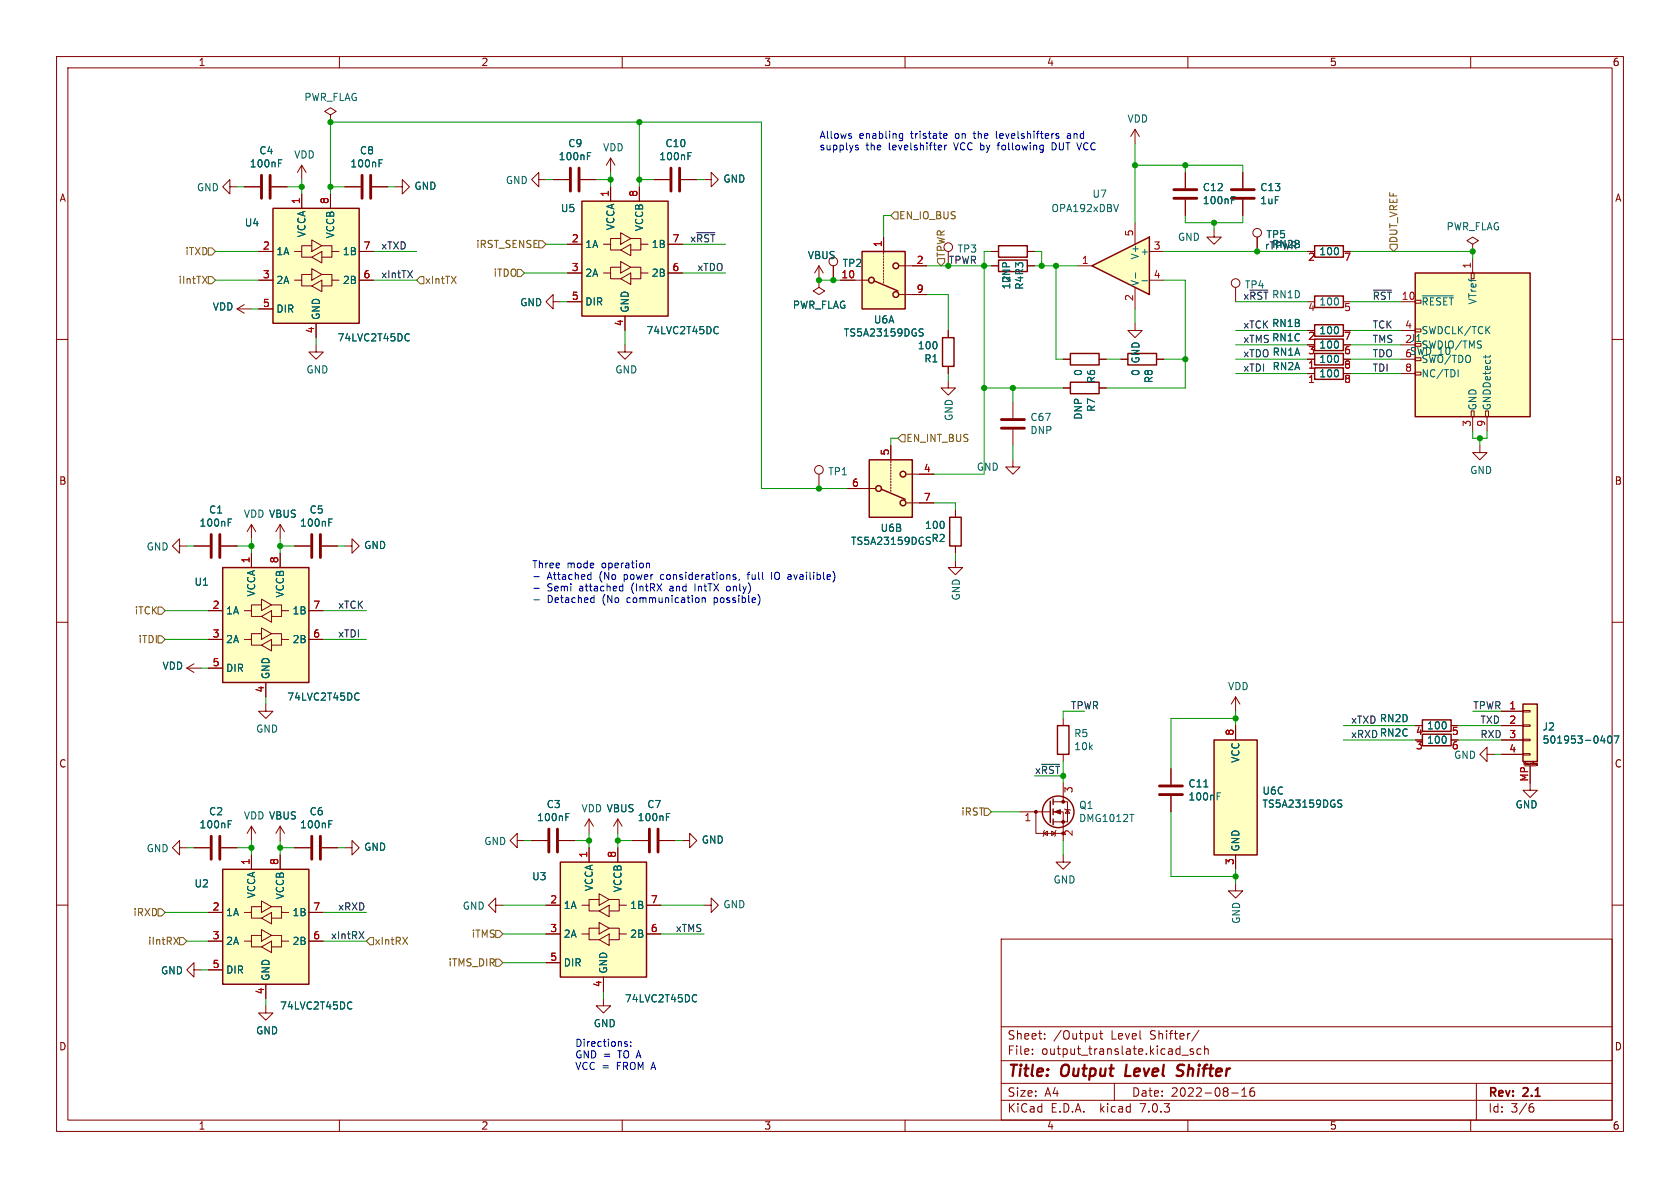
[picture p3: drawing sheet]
<svg xmlns="http://www.w3.org/2000/svg" width="297mm" height="210mm" viewBox="0 0 297 210" stroke-linecap="round" stroke-linejoin="round" font-family="sans-serif">
<g fill="none" stroke="#840000" stroke-width=".18">
<path d="M10 10h277v190h-277zM12 12h273v186h-273zM60 10v2M110 10v2M160 10v2M210 10v2M260 10v2M40.6 33v-1.2l-1.2 1.2 1.2 1.3v-1.3h1.3M43.2 33h2.8M48 33h2.8M53.3 29.2v2.6M53.3 34.3v2.5"/>
<path d="M53.3 29.2l-.7 1.3M53.3 29.2l.8 1.3M58.4 20.3l1-.6-1-.6-1 .6 1 .6v1.3M58.4 21.6h.1M58.4 34.3v2.5M61 33h2.8M65.8 33h2.8M69.8 33h1.3v-1.2l1.3 1.2-1.3 1.3v-1.3M200.7 22.9l-.8 1.2M200.7 22.9v2.5M200.7 22.9l.7 1.2M209.5 30.5v2.8"/>
<path d="M209.5 35.3v2.8M219.7 30.5v2.8M219.7 35.3v2.8M10 60h2M41.9 54.6h2.5M41.9 54.6l1.3 .8M43.2 53.8l-1.3 .8M45.7 44.5h2.6M45.7 49.5h2.6M45.7 54.6h2.6M52.1 49.5h1.2v1h1.8M52.1 44.5h1.2v1h1.8"/>
<path d="M55.1 48.5h-1.8v1M55.1 43.4h-1.8v1.1M55.1 47.5l1.8 1-1.8 1zM55.1 42.4l1.8 1-1.8 1.1zM55.1 50.5l1.8-1v2.1zM55.1 45.5l1.8-1v2zM55.9 57.2v2.5M56.9 48.5h1.8v1h1.2M56.9 43.4h1.8v1.1h1.2M58.7 49.5v1h-1.8M58.7 44.5v1h-1.8M63.5 44.5h2.5"/>
<path d="M63.5 49.5h2.5M144.8 49.5v1.3l1 .6-1 .7-1-.7 1-.6M144.8 49.5h.1M147.3 47v2.5M148.6 49.5h4.8M156.2 41.9v3.1M156.2 45.2v.3M156.2 45.7v.3M156.2 46.2v.3M156.2 46.7v.3M156.2 47.2v.3M156.2 47.8v.2"/>
<path d="M156.2 48.3v.2M156.2 48.8v.2M156.2 49.3v.2M156.2 49.8v.2M159 47h4.8M159 52.1h4.8M167.6 44.5v2.5M167.6 58.4v1.3M175.3 44.5h1.2M175.3 47h1.2M181.6 44.5h1.3M181.6 47h1.3"/>
<path d="M200.7 57.2v1.2h1.2l-1.2 1.3-1.3-1.3h1.3M214.6 40.6v1.3h1.3l-1.3 1.3-1.2-1.3h1.2M218.4 50.8v2.5M222.2 41.9v2.6M247.6 53.3h2.6M247.6 58.4h2.6M250.2 58.2h1v.5h-1zM250.2 53.1h1v.5h-1zM260.1 48.3h.5v1h-.5zM260.3 43.2l1.1-.7-1.1-.6-1 .6 1 .7v1.3M260.3 44.5h.1M260.3 45.7v2.6"/>
<path d="M285 60h2M55.9 61v1.2h1.2l-1.2 1.3-1.3-1.3h1.3M157.5 78.7v3.1M167.6 67.3v1.3h1.3l-1.3 1.3-1.2-1.3h1.2M167.6 64.8v1.2M179.1 71.1v2.8M179.1 75.9v2.8M188 63.5h1.2M188 68.6h1.2M194.3 63.5h1.3M194.3 68.6h1.3M198.1 63.5h1.3"/>
<path d="M204.5 63.5h1.2M247.6 61h2.6M247.6 63.5h2.6M247.6 66h2.6M250.2 65.8h1v.5h-1zM260.1 72.6h.5v1.1h-.5zM260.3 73.7v2.5M262.6 72.6h.5v1.1h-.5zM262.9 73.7v2.5M34.3 96.5h2.8M39.1 96.5h2.8M44.4 92.7l-.7 1.3"/>
<path d="M44.4 92.7v2.6M44.4 92.7l.8 1.3M49.5 92.7l-.7 1.3M49.5 92.7v2.6M49.5 92.7l.8 1.3M52.1 96.5h2.8M56.9 96.5h2.8M61 96.5h1.2v-1.2l1.3 1.2-1.3 1.3v-1.3M144.8 83.8v2.6M149.9 86.4h4.8M157.5 82v.3M157.5 82.6v.2"/>
<path d="M157.5 83.1v.2M157.5 83.6v.2M157.5 84.1v.2M157.5 84.6v.2M157.5 85.1v.2M157.5 85.6v.3M157.5 86.1v.3M157.5 86.6v.3M160.3 83.8h4.8M160.3 88.9h4.8M168.9 99.1v1.2h1.3l-1.3 1.3-1.3-1.3h1.3M168.9 90.2v1.2"/>
<path d="M168.9 96.5v1.3M179.1 81.3v1.3h1.2l-1.2 1.2-1.3-1.2h1.3M10 110h2M285 110h2M188 127v1.3M188 133.4v1.2M207 135.9v2.8M270.5 138.4v1.3h1.3l-1.3 1.3-1.3-1.3h1.3M10 160h2M44.4 151.1v2.6M46.2 159.3l1.8 1-1.8 1zM49.5 146.1v2.5"/>
<path d="M49.5 151.1v2.6M49.5 146.1l-.7 1.2M49.5 146.1l.8 1.2M52.1 149.9h2.8M56.9 149.9h2.8M61 149.9h1.2v-1.3l1.3 1.3-1.3 1.2v-1.2M91.4 148.6v-1.3l-1.2 1.3 1.2 1.3v-1.3h1.3M94 148.6h2.8M98.8 148.6h2.8M104.1 149.9v2.5M105.9 159h-1.8v1M105.9 158l1.8 1-1.8 1z"/>
<path d="M107.7 159h1.8v1h1.2M109.2 144.8l-.7 1.3M109.2 144.8v2.5M109.2 149.9v2.5M109.2 144.8l.8 1.3M111.8 148.6h2.8M116.6 148.6h2.8M188 151.1v1.3h1.2l-1.2 1.3-1.3-1.3h1.3M207 140.7v2.8M218.4 156.2v1.3h1.3l-1.3 1.3-1.2-1.3h1.2M285 160h2M36.8 161.3h2.6"/>
<path d="M36.8 166.4h2.6M36.8 171.5h2.6M43.2 166.4h1.2v1h1.8M43.2 161.3h1.2v1h1.8M46.2 165.4h-1.8v1M46.2 160.3h-1.8v1M46.2 164.3l1.8 1.1-1.8 1zM46.2 167.4l1.8-1v2zM46.2 162.3l1.8-1v2zM47 177.8v1.3h1.3l-1.3 1.2-1.3-1.2h1.3M47 174v2.5M48 165.4h1.8v1h1.3"/>
<path d="M48 160.3h1.8v1h1.3M49.8 166.4v1h-1.8M49.8 161.3v1h-1.8M54.6 161.3h2.5M54.6 166.4h2.5M87.6 160v-1.2l-1.2 1.2 1.2 1.3v-1.3h1.3M96.5 160h2.6M96.5 165.1h2.6M96.5 170.2h2.6M102.9 165.1h1.2v1h1.8M102.9 160h1.2v1h1.8M105.9 164.1h-1.8v1"/>
<path d="M105.9 163.1l1.8 1-1.8 1zM105.9 166.1l1.8-1v2zM105.9 161l1.8-1v2.1zM106.7 172.7v2.6M107.7 164.1h1.8v1h1.2M109.5 165.1v1h-1.8M109.5 160v1h-1.8M114.3 160h2.5M114.3 165.1h2.5M177 166h108v32h-108zM60 198v2M110 198v2"/>
<path d="M160 198v2M177 194.5h108M177 191.5h108M177 187.5h108M177 181.5h108M182.5 186.3v.1M182.5 185.5v.1M184.7 183.6v.1M184.7 182.8v.1M193.9 182.7v1M193.9 183.6l-.2 .1M194.4 182.7h.6"/>
<path d="M194.6 182.2v1.3l.4 .2M197 191.5v3M209 186.5h1.1M210 198v2M211 185.5l-.4-.1-.2 .2 .1 .2 .5 .2v.3h-.6M212 182.1l-1.3 2M212.3 185.5l-.4-.1-.3 .3v.4l.1 .2h.6M213 185.5l.2-.1 .3 .1 .1 .9M213 184.9v1.5M217.7 193.2h1.2M219.5 193.8h.9M219.5 192.7l.5-.4v1.5"/>
<path d="M221.7 192.3a.59 .59 0 0 0-.7 .6v.6l.1 .2 .4 .1 .2-.1 .1-.5-.1-.3h-.5l-.2 .3M260 198v2M261 191.5v6.5M270.5 195.7h.4l.3 .3-.2 .5h-.5M271 195.1l-.5 .1"/>
<circle cx="147.3" cy="46.2" r=".76"/>
<circle cx="167.6" cy="43.7" r=".76"/>
<circle cx="218.4" cy="50" r=".76"/>
<circle cx="222.2" cy="41.1" r=".76"/>
<circle cx="144.8" cy="83.1" r=".76"/>
</g>
<path d="M208 190.1l.7 .1M208.4 188.3a.46 .46 0 0 0-.3 .5 .46 .46 0 0 0 .4 .4" fill="none" stroke="#840000" stroke-width=".4"/>
<g fill="#ffffc2" stroke="#ffffc2" stroke-width=".18">
<path d="M250.2 48.3h20.3v25.4h-20.3z"/>
<path d="M99.1 152.4h15.2v20.3h-15.2z"/>
<path d="M48.3 36.8h15.2v20.4h-15.2z"/>
<path d="M39.4 153.7h15.2v20.3h-15.2z"/>
<path d="M153.7 81.3h7.6v10.1h-7.6z"/>
<path d="M152.4 44.5h7.6v10.1h-7.6z"/>
</g>
<g fill="none" stroke="#840000" stroke-width=".25">
<path d="M48.3 36.8h15.2v20.4h-15.2zM152.4 44.5h7.6v10.1h-7.6zM154.6 49.7l4.1 1.7M166.6 59.7h2.1v5.1h-2.1zM176.5 43.4h5.1v2.1h-5.1zM176.5 46h5.1v2h-5.1zM250.2 48.3h20.3v25.4h-20.3zM189.2 67.6h5.1v2h-5.1zM189.2 62.5h5.1v2h-5.1zM199.4 62.5h5.1v2h-5.1zM153.7 81.3h7.6v10.1h-7.6zM155.8 86.5l4.2 1.8"/>
<path d="M167.9 91.4h2v5.1h-2zM186.9 128.3h2.1v5.1h-2.1zM39.4 153.7h15.2v20.3h-15.2zM99.1 152.4h15.2v20.3h-15.2z"/>
<circle cx="154.1" cy="49.5" r=".51"/>
<circle cx="158.4" cy="52.1" r=".51"/>
<circle cx="158.4" cy="47" r=".51"/>
<circle cx="155.3" cy="86.4" r=".51"/>
<circle cx="159.6" cy="83.8" r=".51"/>
<circle cx="159.6" cy="88.9" r=".51"/>
</g>
<g fill="none" stroke="#006464" stroke-width=".18">
<path d="M49.2 28.8h.5M49.2 28.2h.6M67 28.8h.4M67 28.2h.6M217.7 35.3h.4M217.7 34.7h.6M72 59l.4 .1M162.6 58.7l.5 .2 .1 .1-.1 .3-.4 .1M162.6 58.2h.6M251.4 52.3h5.5M72.4 60.1l-.4 .2M165.6 60.6v.8"/>
<path d="M257.8 65.3v1.3M262.6 62.8v.5M263.5 62.8l-.1 .2M40.3 92.3h.5M40.3 91.7h.7M58.1 92.3h.5M58.1 91.7h.6M163.9 95.5l.3 .1M163.9 96.2h.3M164.3 95h-.4M166.9 92.4v.8M212.8 139.1h.7"/>
<path d="M58.1 145.7h.5M58.1 145.1h.6M100 144.4h.5M100 143.8h.6M117.8 144.4h.4M117.8 143.8h.6M215.2 140.8h.4M215.2 140.2h.6M61.8 177.1l.4 .1M62.2 178.3l-.4 .1M122.8 175.8l.4 .2M123.2 177l-.4 .1"/>
</g>
<g fill="none" stroke="#840000" stroke-width=".51">
<path d="M46.2 31v4.1M47.8 31v4.1M64 31v4.1M65.5 31v4.1M207.5 35.1h4.1M207.5 33.5h4.1M217.7 35.1h4M217.7 33.5h4M177 75.7h4.1M177 74.2h4.1M37.3 94.5v4.1M38.9 94.5v4.1"/>
<path d="M55.1 94.5v4.1M56.6 94.5v4.1M205 138.9h4M55.1 147.8v4.1M56.6 147.8v4.1M97 146.6v4M98.6 146.6v4M114.8 146.6v4M116.3 146.6v4M205 140.5h4"/>
</g>
<path d="M193 47l10.2-5.1v10.2z" fill="#ffffc2"/>
<g fill="none" stroke="#840000" stroke-width=".25">
<path d="M102.9 35.6h15.2v20.3h-15.2zM193 47l10.2-5.1v10.2zM232.4 43.4h5.1v2.1h-5.1zM232.4 57.4h5.1v2h-5.1zM232.4 52.3h5.1v2.1h-5.1zM232.4 59.9h5.1v2.1h-5.1zM232.4 62.5h5.1v2h-5.1zM232.4 65h5.1v2.1h-5.1zM39.4 100.3h15.2v20.4h-15.2zM214.6 130.8h7.6v20.3h-7.6zM251.5 129.8h5v2h-5zM251.5 127.3h5v2h-5z"/>
<path d="M269.2 124.5h2.6v10.1h-2.6zM185.7 141.6v3.8M186.2 141.2v1M186.2 143v1M186.2 144.8v1"/>
<circle cx="187.1" cy="143.5" r="2.79"/>
</g>
<g fill="none" stroke="#840000" stroke-width=".18">
<path d="M43.2 33h2.8M48 33h2.8M53.3 34.3v2.5M58.4 34.3v2.5M61 33h2.8M65.8 33h2.8M95.2 31.8v-1.3l-1.2 1.3 1.2 1.2v-1.2h1.3M97.8 31.8h2.8M102.6 31.8h2.8M107.9 27.9v2.6M107.9 33v2.6M107.9 27.9l-.7 1.3"/>
<path d="M107.9 27.9l.8 1.3M113 33v2.6M115.6 31.8h2.8M120.4 31.8h2.8M124.5 31.8h1.2v-1.3l1.3 1.3-1.3 1.2v-1.2M200.7 39.4v3.8M209.5 30.5v2.8M209.5 35.3v2.8M219.7 30.5v2.8M219.7 35.3v2.8M45.7 44.5h2.6M45.7 49.5h2.6"/>
<path d="M45.7 54.6h2.6M55.9 57.2v2.5M63.5 44.5h2.5M63.5 49.5h2.5M97.8 53.3v-1.2l-1.3 1.2 1.3 1.3v-1.3h1.3M100.3 53.3h2.6M100.3 43.2h2.6M100.3 48.3h2.6M106.7 48.3h1.2v1h1.8M106.7 43.2h1.2v1h1.8M109.7 47.2h-1.8v1.1M109.7 42.2h-1.8v1"/>
<path d="M109.7 46.2l1.8 1-1.8 1.1zM109.7 41.1l1.8 1.1-1.8 1zM109.7 49.3l1.8-1v2zM109.7 44.2l1.8-1v2zM110.5 55.9v2.5M111.5 47.2h1.8v1.1h1.3M111.5 42.2h1.8v1h1.3M113.3 48.3v1h-1.8M113.3 43.2v1h-1.8M118.1 43.2h2.5M118.1 48.3h2.5M144.8 49.5h.1"/>
<path d="M144.8 47l-.8 1.3M144.8 47v2.5M144.8 47l.7 1.3M147.3 47v2.5M148.6 49.5h2.5M156.2 41.9v2.6M161.3 47h2.5M161.3 52.1h2.5M167.6 58.4v1.3M175.3 47h1.2M175.3 44.5h1.2M181.6 47h1.3"/>
<path d="M181.6 44.5h1.3M190.5 47h2.5M200.7 50.8v3.8M203.2 44.5h2.5M203.2 49.5h2.5M222.2 41.9v2.6M231.1 44.5h1.3M231.1 58.4h1.3M231.1 53.3h1.3M237.5 44.5h1.3M237.5 58.4h1.3M237.5 53.3h1.3"/>
<path d="M110.5 61v1.2h1.3l-1.3 1.3-1.3-1.3h1.3M157.5 78.7v2.6M167.6 64.8v1.2M188 63.5h1.2M188 68.6h1.2M194.3 63.5h1.3M194.3 68.6h1.3M198.1 63.5h1.3M204.5 63.5h1.2M231.1 66h1.3M231.1 61h1.3M237.5 61h1.3"/>
<path d="M261.6 78.7v1.3h1.3l-1.3 1.3-1.3-1.3h1.3M31.7 96.5v-1.2l-1.2 1.2 1.2 1.3v-1.3h1.3M34.3 96.5h2.8M39.1 96.5h2.8M44.4 97.8v2.5M49.5 97.8v2.5M52.1 96.5h2.8M56.9 96.5h2.8M149.9 86.4h2.5M162.6 83.8h2.5M162.6 88.9h2.5M168.9 90.2v1.2"/>
<path d="M168.9 96.5v1.3M33 118.1l1.3 .8M33 118.1h2.6M34.3 117.3l-1.3 .8M36.8 118.1h2.6M36.8 108h2.6M36.8 113h2.6M43.2 113h1.2v1h1.8M43.2 108h1.2v1h1.8M46.2 112h-1.8v1M46.2 106.9h-1.8v1.1M46.2 111l1.8 1-1.8 1z"/>
<path d="M46.2 105.9l1.8 1-1.8 1.1zM46.2 114l1.8-1v2.1zM46.2 109l1.8-1v2zM48 112h1.8v1h1.3M48 106.9h1.8v1.1h1.3M49.8 113v1h-1.8M49.8 108v1h-1.8M54.6 108h2.5M54.6 113h2.5M47 124.5v1.2h1.3l-1.3 1.3-1.3-1.3h1.3M47 120.7v2.5M188 138.4v3.3"/>
<path d="M207 135.9v2.8M218.4 123.2l-.7 1.3M218.4 123.2v2.5M218.4 128.3v2.5M218.4 123.2l.8 1.3M250.2 128.3h1.3M250.2 130.8h1.3M256.5 128.3h1.3M262.9 133.4v-1.3l-1.3 1.3 1.3 1.2v-1.2h1.3M265.4 125.7h3.8M265.4 128.3h3.8M265.4 130.8h3.8"/>
<path d="M265.4 133.4h3.8M269.2 133.2h1.3v.3h-1.3zM269.2 130.7h1.3v.2h-1.3zM269.2 128.1h1.3v.3h-1.3zM269.2 125.6h1.3v.3h-1.3zM269.4 135.2v-.4l.1 .3 .2-.3v.4M269.5 135.4h2M270.5 135.4v3M270.9 134.8v.3M271.1 134.8h.1M271.4 134.9l.1 .3M271.6 135.1l.1 .1"/>
<path d="M271.6 135v.1M271.7 134.9h.1v.3l-.2 .1M271.7 135.2h.1M271.7 134.9l-.1 .1M31.7 149.9v-1.3l-1.2 1.3 1.2 1.2v-1.2h1.3M34.3 149.9h2.8M39.1 149.9h2.8M44.4 146.1l-.7 1.2M44.4 146.1v2.5M44.4 151.1v2.6M44.4 146.1l.8 1.2M49.5 151.1v2.6"/>
<path d="M52.1 149.9h2.8M56.9 149.9h2.8M94 148.6h2.8M98.8 148.6h2.8M104.1 144.8l-.7 1.3M104.1 144.8v2.5M104.1 149.9v2.5M104.1 144.8l.8 1.3M109.2 149.9v2.5M111.8 148.6h2.8M116.6 148.6h2.8M120.6 148.6h1.3v-1.3l1.3 1.3-1.3 1.3v-1.3"/>
<path d="M180.3 143.5h5.4M183.1 143.5v3.8h4.9M184.5 147.3l.7-.4v.8zM184.7 146.8l-.2 .1v.8l-.1 .1M185.9 146.9l.7 .4-.7 .4zM186.2 143.5h1.8v5.1M186.2 141.7h2.5v3.6h-2.5M186.7 146.8l-.1 .1v.8l-.2 .1M188.2 143l.1 .1h.8l.1 .2M188.7 143.1l.4 .7h-.8zM207 140.7v2.8M218.4 151.1v2.6"/>
<path d="M34.3 171.5v-1.3l-1.3 1.3 1.3 1.2v-1.2h1.3M36.8 161.3h2.6M36.8 166.4h2.6M36.8 171.5h2.6M47 174v2.5M54.6 161.3h2.5M54.6 166.4h2.5M96.5 160h2.6M96.5 165.1h2.6M96.5 170.2h2.6M106.7 176.5v1.3h1.2l-1.2 1.3-1.3-1.3h1.3M106.7 172.7v2.6"/>
<path d="M114.3 160h2.5M114.3 165.1h2.5M124.5 160h1.2v-1.2l1.3 1.2-1.3 1.3v-1.3"/>
</g>
<g fill="none" stroke="#006464" stroke-width=".18">
<path d="M49.2 28.8h.5M49.2 28.2h.6M67 28.8h.4M67 28.2h.6M103.8 27.6h.5M103.8 27h.7M121.6 27.6h.5M121.6 27h.6M197.7 36.1l-.4 1.3M217.7 35.3h.4M217.7 34.7h.6M72 59l.4 .1"/>
<path d="M126.6 57.7l.4 .2M127 58.9l-.4 .1M162.6 58.7l.5 .2 .1 .1-.1 .3-.4 .1M162.6 58.2h.6M200.8 48.2v1M201.9 49.6h1M236.6 44v.8M236.6 52.9v.8M236.6 58v.8M72.4 60.1l-.4 .2M165.6 60.6v.8M236.6 60.5v.8"/>
<path d="M236.6 63.1v.7M236.6 65.6v.8M40.3 92.3h.5M40.3 91.7h.7M58.1 92.3h.5M58.1 91.7h.6M163.9 95.5l.3 .1M163.9 96.2h.3M164.3 95h-.4M166.9 92.4v.8M63.1 122.5l.4 .1M63.5 123.6l-.4 .2"/>
<path d="M212.8 139.1h.7M255.6 130.4v.7M255.6 127.8v.8M283 130.9h.8M283.6 130.5v.9M284.3 130.2l.2-.1a.68 .68 0 0 1 .4 .6 .68 .68 0 0 1-.4 .7l-.2-.2-.1-.3zM285.4 130.1h.8l-.5 1.3M40.3 145.7h.5M40.3 145.1h.7M58.1 145.7h.5M58.1 145.1h.6M100 144.4h.5"/>
<path d="M100 143.8h.6M117.8 144.4h.4M117.8 143.8h.6M199.7 144h.7M215.2 140.8h.4M215.2 140.2h.6M236.6 142l.5 .1 .1 .2-.1 .3-.4 .1M236.6 141.5h.6M61.8 177.1l.4 .1M62.2 178.3l-.4 .1M122.8 175.8l.4 .2M123.2 177l-.4 .1"/>
</g>
<g fill="#840000" stroke="#840000" stroke-width=".18">
<path d="M186.4 143.5l1.1-.4v.8z"/>
<circle cx="183.1" cy="143.5" r=".25"/>
<circle cx="188" cy="147.3" r=".25"/>
<circle cx="188" cy="145.3" r=".25"/>
<circle cx="188" cy="141.7" r=".25"/>
</g>
<g fill="#ffffc2" stroke="#ffffc2" stroke-width=".18">
<path d="M269.2 124.5h2.6v10.1h-2.6z"/>
<path d="M102.9 35.6h15.2v20.3h-15.2z"/>
<path d="M39.4 100.3h15.2v20.4h-15.2z"/>
<path d="M214.6 130.8h7.6v20.3h-7.6z"/>
</g>
<path d="M100.8 29.7v4.1M102.4 29.7v4.1M118.6 29.7v4.1M120.1 29.7v4.1M37.3 147.8v4.1M38.9 147.8v4.1" fill="none" stroke="#840000" stroke-width=".51"/>
<g fill="none" stroke="#725600" stroke-width=".18">
<path d="M157.5 38.1l.6-.6h.6v1.2h-.6zM35.8 48.8l.8 1.3M36.6 48.8l-.8 1.3M36.8 48.9h.7l.6 .6-.6 .7h-.7zM36.8 43.8h.7l.6 .7-.6 .6h-.7zM74.3 48.9h.6v1.3h-.6l-.6-.7zM91.4 47.6h.7l.6 .7-.6 .6h-.7zM95.2 42.5h.7l.6 .7-.6 .6h-.7zM165.7 45.7h1.3v.7l-.6 .6-.7-.6zM245.7 43.2h1.3v.6l-.6 .7-.7-.7zM159.4 76.8h.6v1.3h-.6l-.7-.6zM27.9 107.3h.7l.6 .7-.6 .6h-.7z"/>
<path d="M27.9 112.4h.7l.6 .6-.6 .7h-.7zM174 142.9h.6l.7 .6-.7 .6h-.6zM27.9 160.7h.7l.6 .6-.6 .6h-.7zM30.7 165.7l.9 1.2M31.6 165.7l-.9 1.2M31.7 165.7h.7l.6 .7-.6 .6h-.7zM65.4 165.7h.6v1.3h-.6l-.6-.6zM71.2 165.7l.8 1.2M72 165.7l-.8 1.2M87.6 169.5h.7l.6 .7-.6 .6h-.7zM87.6 164.5h.7l.6 .6-.6 .6h-.7z"/>
</g>
<path d="M123.2 41.1h3.2M221 51.3h3.2M242.8 51.3h3.2M184.1 135.1h3.2M63.5 164.7l.8 1.2M64.3 164.7l-.8 1.2" fill="none" stroke="#0f0f0f" stroke-width=".18"/>
<g fill="none" stroke="#0000c2" stroke-width=".18">
<path d="M150.4 24l.2 .2-.2 .3M150.4 23.6l.1 .1M151.3 26l.4 .1 .1 .2-.2 .2-.4-.1M151.3 25.7h.4M159 24.2l.2 .3 .4-.1M159.6 23.6l-.1 1.2M159.6 23.7l-.4-.1-.2 .3M166 25.7h.4l.1 .3-.6 .1M166.4 26.4l-.4 .1M166.8 24.3l.2 .2 .4-.1M166.8 23.8l.2-.2h.3l.1 .2v.1l-.6 .1M167 25.7v.8"/>
<path d="M167.4 25.7l-.4 .2M184.1 25.7h.3M184.4 26.4l-.3 .1M184.4 25.7v1l-.1 .2h-.3M186.2 23.6h.1M187.2 23.7l-.3-.1-.2 .2v.2l.5 .1v.3h-.5M114.3 99.5v.9M114.3 99.7l.2-.2 .3 .1v.8M94.4 101.9h1M94.4 104h1M94.4 106h1M104.1 101.6h.4"/>
<path d="M104.5 101.2v1.2M104.5 102.4h-.4M104.7 105.7h.3M105 105.2v1.3M105 106.5h-.3M109.6 104.4h.5M109.6 103.7h.5M110.1 103.2v1.3M123.2 105.7h.3l.1 .2-.1 .5-.3 .1M124.1 105.8l.2-.1h.3l.1 .8M124.1 105.7v.8M130.1 101.6h-.3l-.2 .2v.1l.5 .2v.3h-.5"/>
<path d="M130.7 102.4l-.1 .2M134 105.1a1.46 1.46 0 0 1 0 1.9M147.2 101a1.46 1.46 0 0 1 0 1.9M110.4 184.4l.6 .3-.2 .3-.4-.1M110.9 184.2l-.3-.1-.2 .2M111.5 184.9v.1M111.5 184.2v.1"/>
</g>
<g fill="none" stroke="#009600" stroke-width=".18">
<path d="M41.9 33h1.3M50.8 33h2.5M53.3 31.8v2.5M58.4 33h2.6M58.4 34.3v-12.7h76.2v64.8h15.3M68.6 33h1.2M96.5 31.8h1.3M105.4 31.8h2.5M107.9 30.5v2.5M113 21.6v11.4M113 31.8h2.6M123.2 31.8h1.3"/>
<path d="M157.5 38.1h-1.3v3.8M200.7 29.2h19v1.3M200.7 25.4v14M209.5 29.2v1.3M209.5 38.1v1.3h10.2v-1.3M214.6 39.4v1.2M38.1 44.5h7.6M38.1 49.5h7.6M44.4 54.6h1.3M55.9 59.7v1.3M66 44.5h7.7M66 49.5h7.7"/>
<path d="M92.7 48.3h7.6M96.5 43.2h3.8M99.1 53.3h1.2M110.5 58.4v2.6M120.6 43.2h7.7M120.6 48.3h7.7M144.8 49.5h3.8M163.8 47h11.5M163.8 52.1h3.8v6.3M175.3 44.5h-1.3v39.3h-8.9M182.9 44.5h1.2v2.5M182.9 47h7.6"/>
<path d="M186.7 47v16.5h1.3M200.7 54.6v2.6M205.7 49.5h3.8v19.1h-13.9M205.7 44.5h25.4M218.4 53.3h12.7M218.4 58.4h12.7M238.8 44.5h21.5v1.2M238.8 53.3h8.8M238.8 58.4h8.8M158.7 77.5h-1.2v1.2M167.6 66v1.3M174 68.6h14"/>
<path d="M179.1 68.6v2.5M179.1 78.7v2.6M195.6 63.5h2.5M205.7 63.5h3.8M218.4 63.5h12.7M218.4 61h12.7M218.4 66h12.7M238.8 63.5h8.8M238.8 61h8.8M238.8 66h8.8M260.3 76.2v1.3h2.6v-1.3M261.6 77.5v1.2"/>
<path d="M33 96.5h1.3M41.9 96.5h2.5M44.4 95.3v2.5M49.5 95.3v2.5M49.5 96.5h2.6M59.7 96.5h1.3M165.1 88.9h3.8v1.3M168.9 97.8v1.3M29.2 113h7.6M29.2 108h7.6M35.6 118.1h1.2M57.1 113h7.7"/>
<path d="M57.1 108h7.7M47 123.2v1.3M182.9 137.2h5.1M188 134.6v3.8M191.8 125.7h-3.8v1.3M218.4 125.7v2.6M218.4 127h-11.4v8.9M237.5 128.3h12.7M237.5 130.8h12.7M257.8 128.3h7.6M257.8 130.8h7.6M260.3 125.7h5.1"/>
<path d="M264.2 133.4h1.2M33 149.9h1.3M41.9 149.9h2.5M44.4 148.6v2.5M49.5 148.6v2.5M49.5 149.9h2.6M59.7 149.9h1.3M92.7 148.6h1.3M101.6 148.6h2.5M104.1 147.3v2.6M109.2 148.6h2.6M109.2 147.3v2.6"/>
<path d="M119.4 148.6h1.2M175.3 143.5h5M188 148.6v2.5M207 143.5v11.4h11.4M218.4 153.7v2.5M29.2 161.3h7.6M33 166.4h3.8M35.6 171.5h1.2M47 176.5v1.3M57.1 166.4h7.7M57.1 161.3h7.7M88.9 165.1h7.6"/>
<path d="M88.9 160h7.6M88.9 170.2h7.6M106.7 175.3v1.2M116.8 165.1h7.7M116.8 160h7.7"/>
</g>
<g fill="#009600" stroke="#009600" stroke-width=".18">
<circle cx="144.8" cy="86.4" r=".46"/>
<circle cx="49.5" cy="96.5" r=".46"/>
<circle cx="113" cy="21.6" r=".46"/>
<circle cx="113" cy="31.8" r=".46"/>
<circle cx="147.3" cy="49.5" r=".46"/>
<circle cx="107.9" cy="31.8" r=".46"/>
<circle cx="44.4" cy="149.9" r=".46"/>
<circle cx="49.5" cy="149.9" r=".46"/>
<circle cx="58.4" cy="21.6" r=".46"/>
<circle cx="53.3" cy="33" r=".46"/>
<circle cx="44.4" cy="96.5" r=".46"/>
<circle cx="58.4" cy="33" r=".46"/>
<circle cx="104.1" cy="148.6" r=".46"/>
<circle cx="186.7" cy="47" r=".46"/>
<circle cx="200.7" cy="29.2" r=".46"/>
<circle cx="167.6" cy="47" r=".46"/>
<circle cx="209.5" cy="29.2" r=".46"/>
<circle cx="184.1" cy="47" r=".46"/>
<circle cx="174" cy="47" r=".46"/>
<circle cx="109.2" cy="148.6" r=".46"/>
<circle cx="144.8" cy="49.5" r=".46"/>
<circle cx="209.5" cy="63.5" r=".46"/>
<circle cx="179.1" cy="68.6" r=".46"/>
<circle cx="218.4" cy="154.9" r=".46"/>
<circle cx="174" cy="68.6" r=".46"/>
<circle cx="222.2" cy="44.5" r=".46"/>
<circle cx="260.3" cy="44.5" r=".46"/>
<circle cx="214.6" cy="39.4" r=".46"/>
<circle cx="261.6" cy="77.5" r=".46"/>
<circle cx="218.4" cy="127" r=".46"/>
</g>
<g font-size="2.8" fill="#840000">
<text x="178" y="190.8">Title:</text>
<text x="187.5" y="190.8">Output</text>
<text x="199.4" y="190.8">Level</text>
<text x="209.1" y="190.8">Shifter</text>
</g>
<g font-size="2.1" fill="#840000">
<text x="178" y="183.9">Sheet:</text>
<text x="186.2" y="183.9">/Output</text>
<text x="196.3" y="183.9">Level</text>
<text x="203.2" y="183.9">Shifter/</text>
<text x="178" y="186.6">File:</text>
<text x="184" y="186.6">output_translate.kicad_sch</text>
<text x="178" y="196.8">KiCad</text>
<text x="178" y="194">Size:</text>
<text x="184.6" y="194">A4</text>
<text x="185.7" y="196.8">E.D.A.</text>
<text x="194.4" y="196.8">kicad</text>
<text x="200" y="194">Date:</text>
<text x="201.5" y="196.8">7.0.3</text>
<text x="206.9" y="194">2022-08-16</text>
<text x="263" y="194.2">Rev:</text>
<text x="263" y="196.8">Id:</text>
<text x="267" y="196.8">3/6</text>
<text x="269.2" y="194.2">2.1</text>
</g>
<g font-size="1.8" fill="#840000">
<text x="35" y="11.8">1</text>
<text x="85" y="11.8">2</text>
<text x="135" y="11.8">3</text>
<text x="185" y="11.8">4</text>
<text x="235" y="11.8">5</text>
<text x="285" y="11.8">6</text>
<text x="10.4" y="35.8">A</text>
<text x="285.4" y="35.8">A</text>
<text x="237.5" y="65.4">8</text>
<text x="10.3" y="85.8">B</text>
<text x="285.3" y="85.8">B</text>
<text x="256.5" y="130.2">5</text>
<text x="10.3" y="135.8">C</text>
<text x="285.3" y="135.8">C</text>
<text x="10.3" y="185.8">D</text>
<text x="285.3" y="185.8">D</text>
<text x="35" y="199.8">1</text>
<text x="85" y="199.8">2</text>
<text x="135" y="199.8">3</text>
<text x="185" y="199.8">4</text>
<text x="235" y="199.8">5</text>
<text x="285" y="199.8">6</text>
</g>
<g font-size="1.8" fill="#006464">
<text x="53.6" y="18">PWR_FLAG</text>
<text x="199.2" y="21.8">VDD</text>
<text x="44" y="29.8">100nF</text>
<text x="45.7" y="27.4">C4</text>
<text x="51.8" y="28.2">VDD</text>
<text x="61.8" y="29.8">100nF</text>
<text x="63.5" y="27.4">C8</text>
<text x="98.6" y="28.5">100nF</text>
<text x="100.3" y="26.2">C9</text>
<text x="106.5" y="26.9">VDD</text>
<text x="116.4" y="28.5">100nF</text>
<text x="117.5" y="26.2">C10</text>
<text x="34.7" y="34">GND</text>
<text x="73.1" y="33.7">GND</text>
<text x="89.3" y="32.7">GND</text>
<text x="127.7" y="32.4">GND</text>
<text x="193" y="35.1">U7</text>
<text x="212.5" y="33.9">C12</text>
<text x="222.6" y="33.9">C13</text>
<text x="43.1" y="40.2">U4</text>
<text x="99" y="37.7">U5</text>
<text x="108.8" y="40.9" transform="rotate(-90 108.8 40.9)">VCCA</text>
<text x="113.9" y="41.1" transform="rotate(-90 113.9 41.1)">VCCB</text>
<text x="185.7" y="37.7">OPA192xDBV</text>
<text x="212.5" y="36.3">100nF</text>
<text x="222.6" y="36.3">1uF</text>
<text x="255.6" y="40.9">PWR_FLAG</text>
<text x="48.8" y="45.3">1A</text>
<text x="54.2" y="42.2" transform="rotate(-90 54.2 42.2)">VCCA</text>
<text x="59.2" y="42.4" transform="rotate(-90 59.2 42.4)">VCCB</text>
<text x="60.4" y="45.3">1B</text>
<text x="103.4" y="44">1A</text>
<text x="115" y="44">1B</text>
<text x="142.6" y="46">VBUS</text>
<text x="148.8" y="47.4">TP2</text>
<text x="201.4" y="45.3">+</text>
<text x="201.5" y="46.1" transform="rotate(-90 201.5 46.1)">V+</text>
<text x="208.1" y="42.7">GND</text>
<text x="223.7" y="42.3">TP5</text>
<text x="224.7" y="44">RN2B</text>
<text x="233.1" y="45.3">100</text>
<text x="48.8" y="50.4">2A</text>
<text x="60.4" y="50.4">2B</text>
<text x="103.4" y="49.1">2A</text>
<text x="115" y="49.1">2B</text>
<text x="178.8" y="51.3" transform="rotate(-90 178.8 51.3)">12</text>
<text x="178.8" y="50.2" transform="rotate(-90 178.8 50.2)">DNP</text>
<text x="181.1" y="51.4" transform="rotate(-90 181.1 51.4)">R4R3</text>
<text x="201.5" y="50.7" transform="rotate(-90 201.5 50.7)">V-</text>
<text x="224.7" y="52.9">RN1D</text>
<text x="37.5" y="55.1">VDD</text>
<text x="48.8" y="55.4">DIR</text>
<text x="56.7" y="56.6" transform="rotate(-90 56.7 56.6)">GND</text>
<text x="91.8" y="54.3">GND</text>
<text x="103.4" y="54.2">DIR</text>
<text x="111.3" y="55.4" transform="rotate(-90 111.3 55.4)">GND</text>
<text x="114.1" y="59.2">74LVC2T45DC</text>
<text x="140" y="54.7">PWR_FLAG</text>
<text x="149" y="59.7">TS5A23159DGS</text>
<text x="154.3" y="57.3">U6A</text>
<text x="224.7" y="58">RN1B</text>
<text x="233.1" y="59.2">100</text>
<text x="233.1" y="54.2">100</text>
<text x="251.2" y="54.2">~{RESET}</text>
<text x="251.2" y="59.2">SWDCLK/TCK</text>
<text x="261.2" y="54.1" transform="rotate(-90 261.2 54.1)">VTref</text>
<text x="59.5" y="60.5">74LVC2T45DC</text>
<text x="162.1" y="61.9">100</text>
<text x="163.2" y="64.2">R1</text>
<text x="201.6" y="64.4" transform="rotate(-90 201.6 64.4)">GND</text>
<text x="224.7" y="60.5">RN1C</text>
<text x="224.8" y="65.6">RN2A</text>
<text x="224.8" y="63.1">RN1A</text>
<text x="233.1" y="64.3">100</text>
<text x="233.1" y="61.8">100</text>
<text x="248.3" y="60.7">2J1</text>
<text x="248.3" y="63.2">6SWD_10</text>
<text x="251.2" y="61.8">SWDIO/TMS</text>
<text x="251.2" y="64.3">SWO/TDO</text>
<text x="54" y="66.2">GND</text>
<text x="108.6" y="66.2">GND</text>
<text x="191.5" y="66.6" transform="rotate(-90 191.5 66.6)">0</text>
<text x="193.8" y="67.9" transform="rotate(-90 193.8 67.9)">R6</text>
<text x="201.6" y="66.6" transform="rotate(-90 201.6 66.6)">0</text>
<text x="203.9" y="67.9" transform="rotate(-90 203.9 67.9)">R8</text>
<text x="233.1" y="66.9">100</text>
<text x="251.2" y="66.9">NC/TDI</text>
<text x="168.6" y="74.6" transform="rotate(-90 168.6 74.6)">GND</text>
<text x="182" y="74.6">C67</text>
<text x="182" y="76.9">DNP</text>
<text x="191.5" y="74.4" transform="rotate(-90 191.5 74.4)">DNP</text>
<text x="193.8" y="73" transform="rotate(-90 193.8 73)">R7</text>
<text x="261.2" y="72.6" transform="rotate(-90 261.2 72.6)">GND</text>
<text x="263.7" y="72.6" transform="rotate(-90 263.7 72.6)">GNDDetect</text>
<text x="172.5" y="83.4">GND</text>
<text x="259.7" y="84">GND</text>
<text x="146.3" y="84.2">TP1</text>
<text x="35.1" y="93.3">100nF</text>
<text x="36.8" y="90.9">C1</text>
<text x="43" y="91.7">VDD VBUS</text>
<text x="47.4" y="91.7">VBUS</text>
<text x="52.9" y="93.3">100nF</text>
<text x="54.6" y="90.9">C5</text>
<text x="155.5" y="94.2">U6B</text>
<text x="163.4" y="93.7">100</text>
<text x="164.5" y="96">R2</text>
<text x="25.8" y="97.5">GND</text>
<text x="64.2" y="97.2">GND</text>
<text x="150.3" y="96.5">TS5A23159DGS</text>
<text x="34.2" y="103.7">U1</text>
<text x="45.3" y="105.7" transform="rotate(-90 45.3 105.7)">VCCA</text>
<text x="50.4" y="105.9" transform="rotate(-90 50.4 105.9)">VCCB</text>
<text x="169.9" y="106.3" transform="rotate(-90 169.9 106.3)">GND</text>
<text x="39.9" y="108.8">1A</text>
<text x="39.9" y="113.9">2A</text>
<text x="51.5" y="113.9">2B</text>
<text x="51.5" y="108.8">1B</text>
<text x="28.6" y="118.6">VDD</text>
<text x="39.9" y="118.9">DIR</text>
<text x="47.8" y="120.1" transform="rotate(-90 47.8 120.1)">GND</text>
<text x="50.6" y="124">74LVC2T45DC</text>
<text x="216.9" y="122.2">VDD</text>
<text x="45.1" y="129.7">GND</text>
<text x="189.7" y="130.5">R5</text>
<text x="243.8" y="127.8">RN2D</text>
<text x="243.8" y="130.4">RN2C</text>
<text x="252.1" y="131.6">100</text>
<text x="252.1" y="129.1">100</text>
<text x="272.5" y="129.3">J2</text>
<text x="272.5" y="131.6">501953-0407</text>
<text x="189.7" y="132.8">10k</text>
<text x="219.3" y="135.1" transform="rotate(-90 219.3 135.1)">VCC</text>
<text x="256.9" y="134.3">GND</text>
<text x="96.5" y="143">C3</text>
<text x="102.6" y="143.8">VDD VBUS</text>
<text x="107.1" y="143.8">VBUS</text>
<text x="114.3" y="143">C7</text>
<text x="190.6" y="143.2">Q1</text>
<text x="209.9" y="139.4">C11</text>
<text x="209.9" y="141.7">100nF</text>
<text x="223" y="140.6">U6C</text>
<text x="223" y="142.9">TS5A23159DGS</text>
<text x="267.8" y="143.1">GND</text>
<text x="35.1" y="146.6">100nF</text>
<text x="36.8" y="144.3">C2</text>
<text x="43" y="145">VDD VBUS</text>
<text x="47.4" y="145">VBUS</text>
<text x="52.9" y="146.6">100nF</text>
<text x="54.6" y="144.3">C6</text>
<text x="85.5" y="149.5">GND</text>
<text x="94.8" y="145.3">100nF</text>
<text x="112.6" y="145.3">100nF</text>
<text x="123.9" y="149.3">GND</text>
<text x="190.6" y="145.5">DMG1012T</text>
<text x="25.8" y="150.8">GND</text>
<text x="64.2" y="150.6">GND</text>
<text x="93.9" y="155.8">U3</text>
<text x="219.3" y="150.6" transform="rotate(-90 219.3 150.6)">GND</text>
<text x="34.2" y="157">U2</text>
<text x="45.3" y="159" transform="rotate(-90 45.3 159)">VCCA</text>
<text x="50.4" y="159.2" transform="rotate(-90 50.4 159.2)">VCCB</text>
<text x="81.6" y="161">GND</text>
<text x="99.6" y="160.8">1A</text>
<text x="105" y="157.8" transform="rotate(-90 105 157.8)">VCCA</text>
<text x="110" y="157.9" transform="rotate(-90 110 157.9)">VCCB</text>
<text x="111.2" y="160.8">1B</text>
<text x="127.7" y="160.7">GND</text>
<text x="186.1" y="156.3">GND</text>
<text x="39.9" y="162.1">1A</text>
<text x="39.9" y="167.2">2A</text>
<text x="51.5" y="167.2">2B</text>
<text x="51.5" y="162.1">1B</text>
<text x="99.6" y="165.9">2A</text>
<text x="111.2" y="165.9">2B</text>
<text x="219.4" y="163.5" transform="rotate(-90 219.4 163.5)">GND</text>
<text x="28.3" y="172.4">GND</text>
<text x="39.9" y="172.3">DIR</text>
<text x="47.8" y="173.5" transform="rotate(-90 47.8 173.5)">GND</text>
<text x="99.6" y="171">DIR</text>
<text x="107.5" y="172.2" transform="rotate(-90 107.5 172.2)">GND</text>
<text x="49.3" y="178.6">74LVC2T45DC</text>
<text x="110.3" y="177.4">74LVC2T45DC</text>
<text x="45.1" y="183">GND</text>
<text x="104.8" y="181.7">GND</text>
</g>
<g font-size="1.8" fill="#0000c2">
<text x="144.8" y="24.6">Allows</text>
<text x="144.8" y="26.7">supplys</text>
<text x="151.8" y="24.6">enabling</text>
<text x="153" y="26.7">the</text>
<text x="157.1" y="26.7">levelshifter</text>
<text x="161" y="24.6">tristate</text>
<text x="168.7" y="26.7">VCC by</text>
<text x="168.9" y="24.6">on</text>
<text x="172.3" y="24.6">the</text>
<text x="176.4" y="24.6">levelshifters</text>
<text x="176.7" y="26.7">following</text>
<text x="186.4" y="26.7">DUT VCC</text>
<text x="189.1" y="24.6">and</text>
<text x="94" y="100.5">Three</text>
<text x="100.2" y="100.5">mode</text>
<text x="106.3" y="100.5">operation</text>
<text x="96.6" y="102.6">Attached</text>
<text x="96.6" y="104.6">Semi</text>
<text x="96.6" y="106.7">Detached</text>
<text x="102.3" y="104.6">attached</text>
<text x="105.9" y="102.6">(No</text>
<text x="106.5" y="106.7">(No</text>
<text x="110.3" y="102.6">power</text>
<text x="110.9" y="106.7">communication</text>
<text x="111.7" y="104.6">(IntRX</text>
<text x="116.9" y="102.6">considerations,</text>
<text x="118.6" y="104.6">and</text>
<text x="123.1" y="104.6">IntTX</text>
<text x="126.4" y="106.7">possible)</text>
<text x="128.9" y="104.6">only)</text>
<text x="132.5" y="102.6">full</text>
<text x="136.8" y="102.6">IO availible)</text>
<text x="101.6" y="185.1">Directions:</text>
<text x="101.6" y="187.2">GND =</text>
<text x="101.6" y="189.2">VCC =</text>
<text x="109" y="189.2">FROM A</text>
<text x="109.2" y="187.2">TO A</text>
</g>
<g font-size="1.8" fill="#a90000">
<text x="107.7" y="35" transform="rotate(-90 107.7 35)">1</text>
<text x="112.8" y="35" transform="rotate(-90 112.8 35)">8</text>
<text x="53.1" y="36.2" transform="rotate(-90 53.1 36.2)">1</text>
<text x="58.2" y="36.2" transform="rotate(-90 58.2 36.2)">8</text>
<text x="200.4" y="41.9" transform="rotate(-90 200.4 41.9)">5</text>
<text x="46.3" y="44.2">2</text>
<text x="64.1" y="44.2">7</text>
<text x="100.9" y="42.9">2</text>
<text x="118.7" y="42.9">7</text>
<text x="156" y="43.8" transform="rotate(-90 156 43.8)">1</text>
<text x="161.9" y="46.7">2</text>
<text x="191.1" y="46.7">1</text>
<text x="203.8" y="44.2">3</text>
<text x="231.1" y="46.4">2</text>
<text x="237.5" y="46.4">7</text>
<text x="260.1" y="47.7" transform="rotate(-90 260.1 47.7)">1</text>
<text x="46.3" y="49.3">3</text>
<text x="64.1" y="49.3">6</text>
<text x="100.9" y="48">3</text>
<text x="100.9" y="53.1">5</text>
<text x="118.7" y="48">6</text>
<text x="148.6" y="49.3">10</text>
<text x="161.9" y="51.8">9</text>
<text x="200.4" y="53.4" transform="rotate(-90 200.4 53.4)">2</text>
<text x="203.8" y="49.3">4</text>
<text x="46.3" y="54.4">5</text>
<text x="55.6" y="59.1" transform="rotate(-90 55.6 59.1)">4</text>
<text x="110.2" y="57.8" transform="rotate(-90 110.2 57.8)">4</text>
<text x="231.1" y="55.2">4</text>
<text x="237.5" y="55.2">5</text>
<text x="248.3" y="58.2">4</text>
<text x="231.1" y="65.4">1</text>
<text x="231.1" y="60.3">2</text>
<text x="231.1" y="62.9">3</text>
<text x="237.5" y="60.3">7</text>
<text x="237.5" y="62.9">6</text>
<text x="248.3" y="65.8">8</text>
<text x="231.1" y="67.9">1</text>
<text x="237.5" y="67.9">8</text>
<text x="260.1" y="75.6" transform="rotate(-90 260.1 75.6)">3</text>
<text x="262.6" y="75.6" transform="rotate(-90 262.6 75.6)">9</text>
<text x="157.2" y="80.7" transform="rotate(-90 157.2 80.7)">5</text>
<text x="163.2" y="83.6">4</text>
<text x="150.5" y="86.1">6</text>
<text x="163.2" y="88.6">7</text>
<text x="44.2" y="99.7" transform="rotate(-90 44.2 99.7)">1</text>
<text x="49.3" y="99.7" transform="rotate(-90 49.3 99.7)">8</text>
<text x="37.4" y="107.7">2</text>
<text x="55.2" y="107.7">7</text>
<text x="37.4" y="112.8">3</text>
<text x="55.2" y="112.8">6</text>
<text x="37.4" y="117.9">5</text>
<text x="46.7" y="122.6" transform="rotate(-90 46.7 122.6)">4</text>
<text x="266.7" y="125.5">1</text>
<text x="218.2" y="130.2" transform="rotate(-90 218.2 130.2)">8</text>
<text x="250.2" y="130.2">4</text>
<text x="266.7" y="128">2</text>
<text x="266.7" y="130.6">3</text>
<text x="250.2" y="132.7">3</text>
<text x="256.5" y="132.7">6</text>
<text x="266.7" y="133.1">4</text>
<text x="189.9" y="140.4" transform="rotate(-90 189.9 140.4)">3</text>
<text x="270.3" y="138.3" transform="rotate(-90 270.3 138.3)">MP</text>
<text x="180.9" y="145.4">1</text>
<text x="189.9" y="148" transform="rotate(-90 189.9 148)">2</text>
<text x="44.2" y="153.1" transform="rotate(-90 44.2 153.1)">1</text>
<text x="49.3" y="153.1" transform="rotate(-90 49.3 153.1)">8</text>
<text x="103.9" y="151.8" transform="rotate(-90 103.9 151.8)">1</text>
<text x="109" y="151.8" transform="rotate(-90 109 151.8)">8</text>
<text x="218.2" y="153.1" transform="rotate(-90 218.2 153.1)">3</text>
<text x="37.4" y="161">2</text>
<text x="55.2" y="161">7</text>
<text x="97.1" y="159.8">2</text>
<text x="114.9" y="159.8">7</text>
<text x="37.4" y="166.1">3</text>
<text x="55.2" y="166.1">6</text>
<text x="97.1" y="164.8">3</text>
<text x="114.9" y="164.8">6</text>
<text x="37.4" y="171.2">5</text>
<text x="97.1" y="169.9">5</text>
<text x="46.7" y="175.9" transform="rotate(-90 46.7 175.9)">4</text>
<text x="106.4" y="174.7" transform="rotate(-90 106.4 174.7)">4</text>
</g>
<g font-size="1.8" fill="#725600">
<text x="158.9" y="38.9">EN_IO_BUS</text>
<text x="32.5" y="45.3">iTXD</text>
<text x="84" y="44">iRST_SENSE</text>
<text x="167.2" y="45.6" transform="rotate(-90 167.2 45.6)">TPWR</text>
<text x="247.2" y="43.1" transform="rotate(-90 247.2 43.1)">DUT_VREF</text>
<text x="31.3" y="50.4">iIntTX</text>
<text x="75" y="50.4">xIntTX</text>
<text x="87" y="49.1">iTDO</text>
<text x="160.1" y="78.3">EN_INT_BUS</text>
<text x="23.6" y="108.8">iTCK</text>
<text x="24.3" y="113.9">iTDI</text>
<text x="169.7" y="144.3">iRST</text>
<text x="23.4" y="162.1">iRXD</text>
<text x="26" y="167.2">iIntRX</text>
<text x="66.1" y="167.2">xIntRX</text>
<text x="83.2" y="165.9">iTMS</text>
<text x="79.1" y="171">iTMS_DIR</text>
</g>
<g font-size="1.8" fill="#0f0f0f">
<text x="67.3" y="44.2">xTXD</text>
<text x="121.9" y="42.9">x~{RST}</text>
<text x="123.2" y="48">xTDO</text>
<text x="167.6" y="46.7">TPWR</text>
<text x="169.1" y="44.8">TP3</text>
<text x="223.5" y="44.2">rTPWR</text>
<text x="67.3" y="49.3">xIntTX</text>
<text x="219.7" y="53.1">x~{RST}</text>
<text x="219.9" y="51.2">TP4</text>
<text x="242.6" y="53.1">~{RST}10</text>
<text x="219.7" y="58.2">xTCK RN1B</text>
<text x="242.6" y="58.2">TCK</text>
<text x="219.7" y="63.2">xTDO RN1A</text>
<text x="219.7" y="65.8">xTDI</text>
<text x="219.7" y="60.7">xTMS RN1C</text>
<text x="242.6" y="60.7">TMS</text>
<text x="242.6" y="65.8">TDI</text>
<text x="242.6" y="63.2">TDO</text>
<text x="59.7" y="107.7">xTCK</text>
<text x="59.7" y="112.8">xTDI</text>
<text x="189.2" y="125.5">TPWR</text>
<text x="260.3" y="125.5">TPWR 1</text>
<text x="238.8" y="128">xTXD RN2D</text>
<text x="238.8" y="130.5">xRXD RN2C</text>
<text x="261.6" y="130.5">RXD</text>
<text x="261.6" y="128">TXD</text>
<text x="59.7" y="161">xRXD</text>
<text x="58.4" y="166.1">xIntRX</text>
<text x="119.4" y="164.8">xTMS</text>
</g>
<text font-size="1.8" fill="#009600" x="182.9" y="136.9">x~{RST}</text>
<text font-size=".5" fill="#840000" x="269.1" y="135.4">Mounting</text>
</svg>
